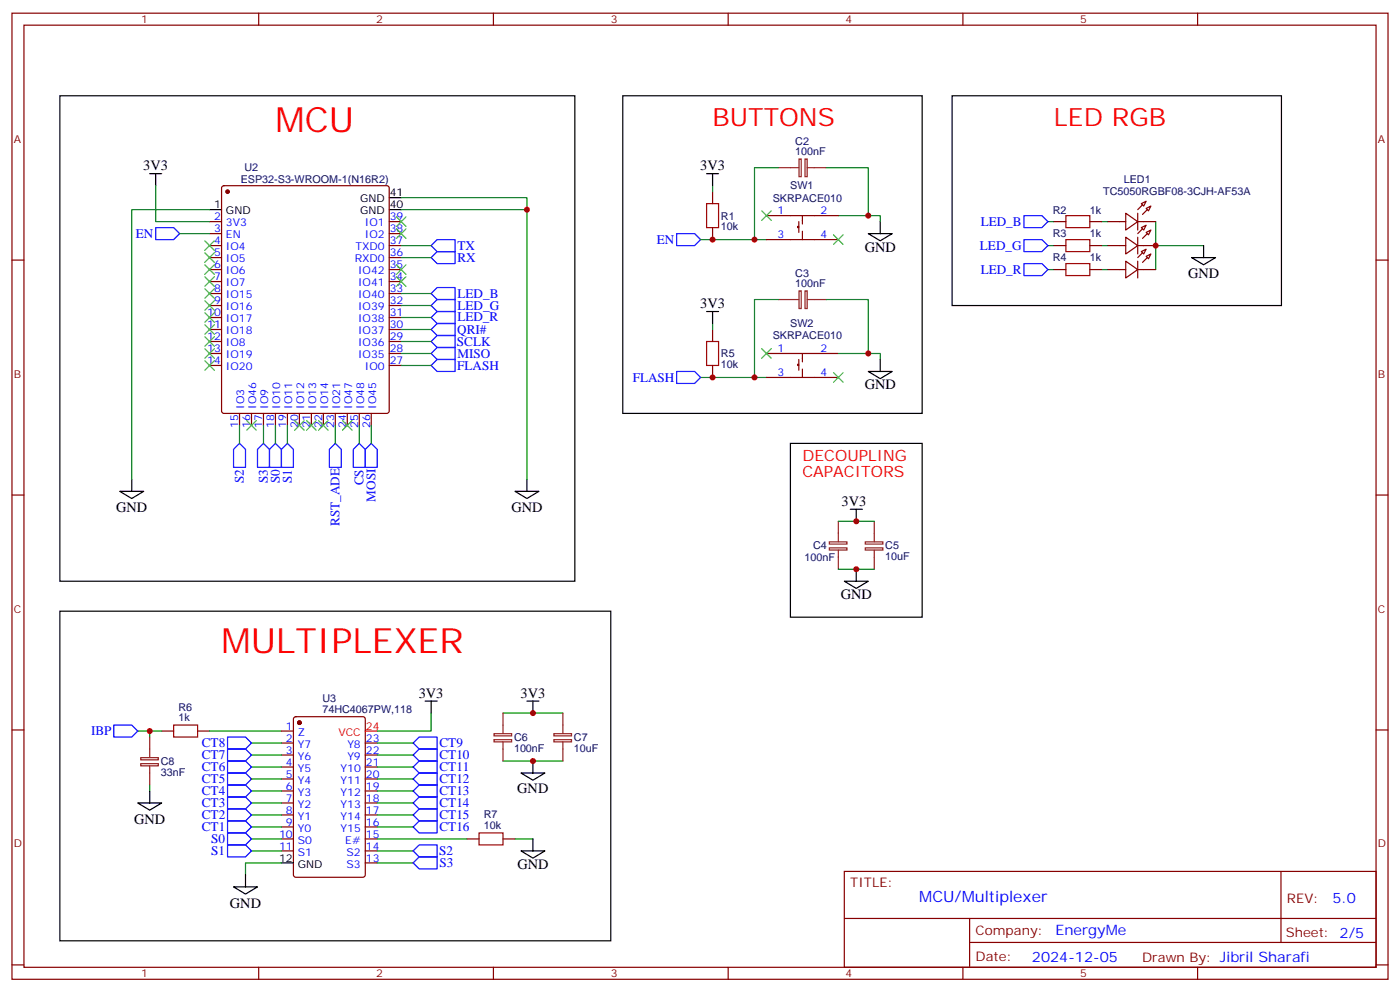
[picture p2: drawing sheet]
<svg xmlns="http://www.w3.org/2000/svg" width="412mm" height="292mm" viewBox="0 0 412 292" stroke-linecap="round" stroke-linejoin="round" font-family="sans-serif">
<g fill="none" stroke="#000" stroke-width=".35">
<path d="M17.6 28.2h151.7v142.9h-151.7zM183.4 28.2h88.2v93.5h-88.2zM280.5 28.2h97v61.7h-97zM44.1 51.1h3.5M45.9 51.1v3.5M114.7 58.2h3.5M208.1 51.1h3.6M209.9 51.1v3.5M61.7 61.7h3.6M114.7 61.7h3.5M255.8 68.8h7l-3.5 2.1zM259.3 65.2v3.6"/>
<path d="M351 75.8h7.1l-3.6 2.1zM354.5 72.3v3.5M208.1 91.7h3.6M209.9 91.7v3.5M255.8 109.3h7l-3.5 2.1zM259.3 105.8v3.5M232.8 130.5h38.8v51.1h-38.8zM35.3 144.6h7l-3.5 2.1zM38.8 141.1v3.5M151.7 144.6h7l-3.5 2.1zM155.2 141.1v3.5M250.5 149.9h3.5"/>
<path d="M252.2 149.9v3.5M17.6 179.9h162.3v97h-162.3zM248.7 171.1h7.1l-3.6 2.1zM252.2 167.5v3.6M125.2 206.3h3.6M127 206.3v3.6M155.2 206.3h3.5M157 206.3v3.6M40.6 236.3h7l-3.5 2.1zM44.1 232.8v3.5M153.5 227.5h7l-3.5 2.1zM157 224v3.5"/>
<path d="M72.3 257.5v3.5M82.9 254h3.5M153.5 250.4h7l-3.5 2.2zM157 246.9v3.5M68.8 261h7l-3.5 2.1z"/>
</g>
<g fill="none" stroke="#00f" stroke-width=".35">
<path d="M45.9 67h5.3l1.7 1.8-1.7 1.7h-5.3zM127 72.3l1.8-1.8h5.3v3.5h-5.3zM127 75.8l1.8-1.8h5.3v3.6h-5.3zM199.3 68.8h5.3l1.8 1.7-1.8 1.8h-5.3zM301.6 63.5h5.3l1.8 1.7-1.8 1.8h-5.3zM301.6 70.5h5.3l1.8 1.8-1.8 1.7h-5.3zM301.6 77.6h5.3l1.8 1.7-1.8 1.8h-5.3zM127 97l1.8-1.8h5.3v3.5h-5.3zM127 86.4l1.8-1.8h5.3v3.6h-5.3zM127 89.9l1.8-1.7h5.3v3.5h-5.3zM127 93.5l1.8-1.8h5.3v3.5h-5.3zM127 107.6l1.8-1.8h5.3v3.5h-5.3z"/>
<path d="M127 100.5l1.8-1.8h5.3v3.6h-5.3zM127 104l1.8-1.7h5.3v3.5h-5.3zM199.3 109.3h5.3l1.8 1.8-1.8 1.8h-5.3zM70.6 130.5l1.7 1.8v5.2h-3.5v-5.2zM77.6 130.5l1.8 1.8v5.2h-3.6v-5.2zM81.1 130.5l1.8 1.8v5.2h-3.5v-5.2zM84.7 130.5l1.7 1.8v5.2h-3.5v-5.2zM98.8 130.5l1.7 1.8v5.2h-3.5v-5.2zM104.1 132.3l1.7-1.8 1.8 1.8v5.2h-3.5zM109.4 130.5l1.7 1.8v5.2h-3.5v-5.2zM33.5 213.4h5.3l1.8 1.8-1.8 1.7h-5.3zM67 216.9h5.3l1.8 1.8-1.8 1.8h-5.3z"/>
<path d="M121.7 218.7l1.8-1.8h5.3v3.6h-5.3zM67 227.5h5.3l1.8 1.8-1.8 1.7h-5.3zM67 231h5.3l1.8 1.8-1.8 1.8h-5.3zM67 234.6h5.3l1.8 1.7-1.8 1.8h-5.3zM67 238.1h5.3l1.8 1.8-1.8 1.7h-5.3zM67 224h5.3l1.8 1.7-1.8 1.8h-5.3zM67 220.5h5.3l1.8 1.7-1.8 1.8h-5.3zM121.7 239.9l1.8-1.8h5.3v3.5h-5.3zM121.7 236.3l1.8-1.7h5.3v3.5h-5.3zM121.7 232.8l1.8-1.8h5.3v3.6h-5.3zM121.7 229.3l1.8-1.8h5.3v3.5h-5.3zM121.7 225.7l1.8-1.7h5.3v3.5h-5.3z"/>
<path d="M121.7 222.2l1.8-1.7h5.3v3.5h-5.3zM67 241.6h5.3l1.8 1.8-1.8 1.7h-5.3zM67 248.7h5.3l1.8 1.7-1.8 1.8h-5.3zM67 245.1h5.3l1.8 1.8-1.8 1.8h-5.3zM121.7 254l1.8-1.8h5.3v3.5h-5.3zM121.7 250.4l1.8-1.7h5.3v3.5h-5.3zM121.7 243.4l1.8-1.8h5.3v3.5h-5.3z"/>
</g>
<g fill="none" stroke="#870000" stroke-width=".35">
<path d="M3.5 3.9h405.4v284.3h-405.4zM7.1 7.4h398.2v277.3h-398.2zM76.2 3.9v3.5M145.3 3.9v3.5M214.5 3.9v3.5M283.6 3.9v3.5M352.8 3.9v3.5M65.5 54.9l.5-.3h47.9l.5 .3 .3 .5v65.6l-.3 .5-.5 .2h-47.9l-.5-.3-.2-.4v-65.6zM209.9 56.4v3.5M336.2 59.9l1.4-.7-.7 1.4zM3.5 76.6h3.6M61.7 65.2h3.6"/>
<path d="M61.7 68.8h3.6M61.7 72.3h3.6M61.7 75.8h3.6M61.7 79.3h3.6M114.7 65.2h3.5M114.7 68.8h3.5M114.7 72.3h3.5M114.7 75.8h3.5M114.7 79.3h3.5M209.9 67v3.5M225.8 63.5h21.1M225.8 70.5h21.1"/>
<path d="M235.3 66.6h-.4v.4h.4M235.3 65.2v3.2M236.4 63.5v2.4M236.4 68.1v2.4M310.4 65.2h3.6M310.4 72.3h3.6M310.4 79.3h3.6M321 65.2h3.6M321 72.3h3.6M321 79.3h3.6M326.3 65.2h5.3M326.3 72.3h5.3"/>
<path d="M326.3 79.3h5.3M331.6 76.9l3.5 2.4-3.5 2.5zM331.6 62.8l3.5 2.4-3.5 2.5zM331.6 69.8l3.5 2.5-3.5 2.5zM335.1 65.2h5.3M335.1 72.3h5.3M335.1 79.3h5.3M335.1 62.8v4.9M335.1 69.8v5M335.1 76.9v4.9M336.2 74l1.4-.7-.7 1.5zM336.2 67l1.4-.7-.7 1.4z"/>
<path d="M337.6 75.5l1.4-.7-.7 1.4zM337.6 61.3l1.4-.7-.7 1.5zM337.6 68.4l1.4-.7-.7 1.4zM405.3 76.6h3.6M61.7 82.9h3.6M61.7 86.4h3.6M61.7 89.9h3.6M61.7 93.5h3.6M61.7 97h3.6M114.7 82.9h3.5M114.7 86.4h3.5M114.7 89.9h3.5"/>
<path d="M114.7 93.5h3.5M114.7 97h3.5M209.9 97v3.5M61.7 100.5h3.6M61.7 104h3.6M61.7 107.6h3.6M114.7 100.5h3.5M114.7 104h3.5M114.7 107.6h3.5M209.9 107.6v3.5M225.8 104h21.1M225.8 111.1h21.1"/>
<path d="M235.3 107.2h-.4v.4h.4M235.3 105.8v3.2M236.4 104v2.5M236.4 108.6v2.5M70.6 121.7v3.5M74.1 121.7v3.5M77.6 121.7v3.5M81.1 121.7v3.5M84.7 121.7v3.5M88.2 121.7v3.5M91.7 121.7v3.5M95.2 121.7v3.5"/>
<path d="M98.8 121.7v3.5M102.3 121.7v3.5M105.8 121.7v3.5M109.4 121.7v3.5M3.5 145.7h3.6M405.3 145.7h3.6M3.5 214.8h3.6M47.6 215.2h3.6M58.2 215.2h3.5M82.9 215.2h3.5M82.9 218.7h3.5M86.7 211.1l.4-.2h19.8l.6 .5 .1 46.1-.5 .6-20 .1-.6-.5-.1-46.1z"/>
<path d="M107.6 218.7h3.5M405.3 214.8h3.6M82.9 222.2h3.5M82.9 225.7h3.5M82.9 229.3h3.5M82.9 232.8h3.5M82.9 236.3h3.5M82.9 239.9h3.5M107.6 222.2h3.5M107.6 225.7h3.5M107.6 229.3h3.5M107.6 232.8h3.5"/>
<path d="M107.6 236.3h3.5M107.6 239.9h3.5M82.9 246.9h3.5M82.9 243.4h3.5M82.9 250.4h3.5M107.6 246.9h3.5M107.6 243.4h3.5M107.6 250.4h3.5M107.6 254h3.5M137.6 246.9h3.5M148.2 246.9h3.5M248.7 256.5h156.6v28.2h-156.6z"/>
<path d="M377.3 256.5v20.9M248.7 270.3h156.5M285.6 277.4h119.6M285.6 270.3v14.1M3.5 284h3.6M76.2 284.7v3.5M145.3 284.7v3.5M214.5 284.7v3.5M283.6 284.7v3.5M352.8 284.7v3.5M405.3 284h3.6"/>
</g>
<g fill="#870000" stroke="#870000" stroke-width=".35">
<path d="M336.5 77.2l1.5-1.4z"/>
<path d="M335.1 75.8l1.4-1.4z"/>
<path d="M336.5 63.1l1.5-1.4z"/>
<path d="M335.1 61.7l1.4-1.4z"/>
<path d="M335.1 68.8l1.4-1.5z"/>
<path d="M336.5 70.2l1.5-1.4z"/>
<circle cx="67" cy="56.4" r=".53"/>
<circle cx="88.2" cy="212.7" r=".53"/>
</g>
<g fill="none" stroke="#008700" stroke-width=".35">
<path d="M45.9 54.6v10.6h15.8M118.2 58.2h37v3.5M209.9 54.6v1.8M229.3 49.4h-7.1v21.1M243.4 49.4h12.4v14.1M52.9 68.8h8.8M61.7 61.7h-22.9v79.4M118.2 61.7h37v79.4M118.2 72.3h8.8M118.2 75.8h8.8M206.4 70.5h19.4M246.9 63.5h12.4v1.7"/>
<path d="M308.7 79.3h1.7M308.7 65.2h1.7M308.7 72.3h1.7M324.6 79.3h1.7M324.6 65.2h1.7M324.6 72.3h1.7M340.4 72.3h14.1M340.4 65.2v14.1M118.2 97h8.8M118.2 93.5h8.8M118.2 86.4h8.8M118.2 89.9h8.8"/>
<path d="M209.9 95.2v1.8M229.3 88.2h-7.1v22.9M243.4 88.2h12.4v15.8M118.2 107.6h8.8M118.2 104h8.8M118.2 100.5h8.8M206.4 111.1h19.4M246.9 104h12.4v1.8M70.6 125.2v5.3M77.6 125.2v5.3M81.1 125.2v5.3M84.7 125.2v5.3"/>
<path d="M98.8 125.2v5.3M105.8 125.2v5.3M109.4 125.2v5.3M246.9 153.4h10.6M246.9 167.5h10.6M40.6 215.2h7M44.1 215.2v1.7M61.7 215.2h21.2M74.1 218.7h8.8M111.1 218.7h10.6M127 209.9v5.3h-15.9M148.2 209.9h17.6"/>
<path d="M44.1 231v1.8M74.1 222.2h8.8M74.1 225.7h8.8M74.1 229.3h8.8M74.1 232.8h8.8M74.1 236.3h8.8M74.1 239.9h8.8M111.1 222.2h10.6M111.1 225.7h10.6M111.1 229.3h10.6M111.1 232.8h10.6M111.1 236.3h10.6"/>
<path d="M111.1 239.9h10.6M148.2 224h17.6M74.1 243.4h8.8M74.1 250.4h8.8M74.1 246.9h8.8M82.9 254h-10.6v3.5M111.1 243.4h10.6M111.1 254h10.6M111.1 250.4h10.6M111.1 246.9h26.5M151.7 246.9h5.3"/>
</g>
<g fill="none" stroke="#3c3" stroke-width=".35">
<path d="M60.3 77.9l2.8 2.9M60.3 74.4l2.8 2.8M60.3 70.9l2.8 2.8M63.1 77.9l-2.8 2.9M63.1 74.4l-2.8 2.8M63.1 70.9l-2.8 2.8M116.8 77.9l2.8 2.9M116.8 63.8l2.8 2.8M116.8 67.3l2.8 2.9M119.6 77.9l-2.8 2.9M119.6 63.8l-2.8 2.8M119.6 67.3l-2.8 2.9"/>
<path d="M224.4 62.1l2.8 2.8M227.2 62.1l-2.8 2.8M245.5 69.1l2.9 2.8M248.4 69.1l-2.9 2.8M60.3 92l2.8 2.9M60.3 85l2.8 2.8M60.3 81.5l2.8 2.8M60.3 95.6l2.8 2.8M60.3 88.5l2.8 2.8M60.3 99.1l2.8 2.8M63.1 92l-2.8 2.9M63.1 85l-2.8 2.8"/>
<path d="M63.1 81.5l-2.8 2.8M63.1 95.6l-2.8 2.8M63.1 88.5l-2.8 2.8M63.1 99.1l-2.8 2.8M116.8 81.5l2.8 2.8M119.6 81.5l-2.8 2.8M60.3 102.6l2.8 2.8M60.3 106.2l2.8 2.8M63.1 102.6l-2.8 2.8M63.1 106.2l-2.8 2.8M224.4 102.6l2.8 2.8M227.2 102.6l-2.8 2.8"/>
<path d="M245.5 109.7l2.9 2.8M248.4 109.7l-2.9 2.8M72.7 123.8l2.8 2.8M75.5 123.8l-2.8 2.8M86.8 123.8l2.8 2.8M89.6 123.8l-2.8 2.8M90.3 123.8l2.8 2.8M93.1 123.8l-2.8 2.8M93.8 123.8l2.9 2.8M96.7 123.8l-2.9 2.8M100.9 123.8l2.8 2.8M103.7 123.8l-2.8 2.8"/>
</g>
<g fill="none" stroke="#8c2424" stroke-width=".35">
<path d="M229.3 49.4h6M235.4 46.8h.6v5.2h-.6zM237.1 46.8h.7v5.2h-.7zM237.8 49.4h5.6M229.3 88.2h6M235.4 85.6h.6v5.2h-.6zM237.1 85.6h.7v5.2h-.7zM237.8 88.2h5.6M244.3 159.5h5.2v.6h-5.2zM246.9 153.4v6M254.9 159.5h5.2v.6h-5.2zM257.5 153.4v6"/>
<path d="M244.3 161.3h5.2v.6h-5.2zM246.9 161.9v5.6M254.9 161.3h5.2v.6h-5.2zM257.5 161.9v5.6M44.1 216.9v6M145.5 215.9h5.2v.7h-5.2zM145.5 217.7h5.2v.6h-5.2zM148.2 209.9v6M148.2 218.3v5.7M163.2 215.9h5.1v.7h-5.1zM163.2 217.7h5.1v.6h-5.1zM165.8 209.9v6"/>
<path d="M165.8 218.3v5.7M41.5 223h5.1v.6h-5.1zM41.5 224.8h5.1v.6h-5.1zM44.1 225.4v5.6"/>
</g>
<path d="M208.1 59.9h3.6v7.1h-3.6zM314 63.5h7v3.5h-7zM314 70.5h7v3.5h-7zM314 77.6h7v3.5h-7zM208.1 100.5h3.6v7.1h-3.6zM51.2 213.4h7v3.5h-7zM141.1 245.1h7.1v3.6h-7.1z" fill="none" stroke="#a10000" stroke-width=".35"/>
<path d="M107.6 215.2h3.5" fill="none" stroke="#f00" stroke-width=".35"/>
<g fill="#c00">
<circle cx="209.9" cy="70.5" r=".88"/>
<circle cx="209.9" cy="111.1" r=".88"/>
<circle cx="222.3" cy="70.5" r=".88"/>
<circle cx="255.8" cy="63.5" r=".88"/>
<circle cx="255.8" cy="104" r=".88"/>
<circle cx="222.3" cy="111.1" r=".88"/>
<circle cx="252.2" cy="153.4" r=".88"/>
<circle cx="252.2" cy="167.5" r=".88"/>
<circle cx="340.4" cy="72.3" r=".88"/>
<circle cx="157" cy="224" r=".88"/>
<circle cx="157" cy="209.9" r=".88"/>
<circle cx="44.1" cy="215.2" r=".88"/>
<circle cx="155.2" cy="61.7" r=".88"/>
</g>
<g font-size="10.2" fill="#f00">
<text x="81.1" y="38.8">MCU</text>
<text x="65.3" y="192.2">MULTIPLEXER</text>
</g>
<g font-size="7.4" fill="#f00">
<text x="209.9" y="37">BUTTONS</text>
<text x="310.4" y="37">LED RGB</text>
</g>
<g font-size="4.6" fill="#f00">
<text x="236.4" y="135.8">DECOUPLING</text>
<text x="236.4" y="140.4">CAPACITORS</text>
</g>
<text font-size="4.6" fill="#00f" x="270.8" y="265.5">MCU/Multiplexer</text>
<g font-size="4.2">
<text x="42.2" y="49.9">3V3</text>
<text x="206.3" y="50.1">3V3</text>
<text x="254.7" y="74">GND</text>
<text x="350" y="81.9">GND</text>
<text x="206.3" y="90.6">3V3</text>
<text x="254.7" y="114.6">GND</text>
<text x="247.9" y="148.8">3V3</text>
<text x="34.2" y="150.7">GND</text>
<text x="150.6" y="150.7">GND</text>
<text x="247.6" y="176.4">GND</text>
<text x="123.4" y="205.3">3V3</text>
<text x="153.3" y="205.3">3V3</text>
<text x="152.4" y="233.5">GND</text>
<text x="39.5" y="242.4">GND</text>
<text x="152.4" y="255.7">GND</text>
<text x="67.7" y="267.1">GND</text>
</g>
<g font-size="4.2" fill="#00f">
<text x="392.5" y="265.7">5.0</text>
<text x="310.9" y="275.3">EnergyMe</text>
<text x="304" y="283.1">2024-12-05</text>
</g>
<g font-size="3.9" fill="#00f">
<text x="40" y="70">EN</text>
<text x="193.5" y="71.8">EN</text>
<text x="288.9" y="66.5">LED_B</text>
<text x="134.8" y="73.6">TX</text>
<text x="134.8" y="77.1">RX</text>
<text x="288.7" y="73.5">LED_G</text>
<text x="288.9" y="80.6">LED_R</text>
<text x="134.8" y="87.6">LED_B</text>
<text x="134.7" y="94.6">LED_R</text>
<text x="134.8" y="91.1">LED_G</text>
<text x="134.6" y="101.9">SCLK</text>
<text x="134.7" y="98.3">QRI#</text>
<text x="134.7" y="105.4">MISO</text>
<text x="134.7" y="108.8">FLASH</text>
<text x="186.4" y="112.4">FLASH</text>
<text x="71.8" y="142.2" transform="rotate(-90 71.8 142.2)">S2</text>
<text x="78.9" y="142.2" transform="rotate(-90 78.9 142.2)">S3</text>
<text x="82.4" y="142.2" transform="rotate(-90 82.4 142.2)">S0</text>
<text x="85.9" y="142.2" transform="rotate(-90 85.9 142.2)">S1</text>
<text x="107.1" y="142.9" transform="rotate(-90 107.1 142.9)">CS</text>
<text x="110.6" y="147.7" transform="rotate(-90 110.6 147.7)">MOSI</text>
<text x="100" y="154.8" transform="rotate(-90 100 154.8)">RST_ADE</text>
<text x="26.8" y="216.4">IBP</text>
<text x="59.5" y="220">CT8</text>
<text x="129.5" y="219.9">CT9</text>
<text x="59.5" y="227">CT6</text>
<text x="59.5" y="223.5">CT7</text>
<text x="129.5" y="227">CT11</text>
<text x="129.5" y="223.5">CT10</text>
<text x="59.5" y="230.5">CT5</text>
<text x="129.5" y="230.5">CT12</text>
<text x="59.5" y="234.1">CT4</text>
<text x="59.5" y="237.6">CT3</text>
<text x="129.5" y="237.6">CT14</text>
<text x="129.5" y="234.1">CT13</text>
<text x="59.5" y="241.1">CT2</text>
<text x="59.5" y="244.7">CT1</text>
<text x="129.5" y="244.6">CT16</text>
<text x="129.5" y="241.1">CT15</text>
<text x="62.2" y="251.7">S1</text>
<text x="62.2" y="248.2">S0</text>
<text x="129.4" y="251.7">S2</text>
<text x="129.5" y="255.2">S3</text>
</g>
<g font-size="3.9" fill="#800">
<text x="250.5" y="261.1">TITLE:</text>
<text x="379.1" y="265.7">REV:</text>
<text x="287.4" y="275.3">Company:</text>
<text x="378.7" y="275.9">Sheet: 2/5</text>
<text x="287.4" y="282.9">Date:</text>
<text x="336.4" y="283">Drawn By: Jibril Sharafi</text>
</g>
<g font-size="3.2" fill="#800">
<text x="41.6" y="6.9">1</text>
<text x="110.8" y="6.9">2</text>
<text x="179.9" y="6.9">3</text>
<text x="249.1" y="6.9">4</text>
<text x="318.2" y="6.9">5</text>
<text x="4.1" y="42">A</text>
<text x="405.9" y="42">A</text>
<text x="4.1" y="111.1">B</text>
<text x="405.9" y="111.1">B</text>
<text x="4.1" y="180.3">C</text>
<text x="405.9" y="180.3">C</text>
<text x="4.1" y="249.4">D</text>
<text x="405.9" y="249.4">D</text>
<text x="41.6" y="287.7">1</text>
<text x="110.8" y="287.7">2</text>
<text x="179.9" y="287.7">3</text>
<text x="249.1" y="287.7">4</text>
<text x="318.2" y="287.7">5</text>
</g>
<g font-size="3.2" fill="#000080">
<text x="234.3" y="45.8">100nF</text>
<text x="234.3" y="42.6">C2</text>
<text x="70.9" y="54">ESP32-S3-WROOM-1(N16R2)</text>
<text x="72" y="50.5">U2</text>
<text x="331" y="54">LED1</text>
<text x="227.6" y="59.3">SKRPACE010</text>
<text x="232.8" y="55.6">SW1</text>
<text x="325" y="57.5">TC5050RGBF08-3CJH-AF53A</text>
<text x="212.4" y="64.6">R1</text>
<text x="310.1" y="62.8">R2</text>
<text x="321" y="62.8">1k</text>
<text x="212.4" y="67.8">10k</text>
<text x="310.1" y="69.9">R3</text>
<text x="321" y="69.9">1k</text>
<text x="310.1" y="76.9">R4</text>
<text x="321" y="77">1k</text>
<text x="234.3" y="81.4">C3</text>
<text x="234.3" y="84.6">100nF</text>
<text x="227.6" y="99.9">SKRPACE010</text>
<text x="232.8" y="96.2">SW2</text>
<text x="212.4" y="105.2">R5</text>
<text x="212.4" y="108.3">10k</text>
<text x="239.5" y="161.6">C4</text>
<text x="260.8" y="161.6">C5</text>
<text x="237" y="165.1">100nF</text>
<text x="260.8" y="164.8">10uF</text>
<text x="52.6" y="209.1">R6</text>
<text x="95" y="209.9">74HC4067PW,118</text>
<text x="95" y="206.6">U3</text>
<text x="52.6" y="212.3">1k</text>
<text x="151.4" y="221.3">100nF</text>
<text x="151.4" y="218.1">C6</text>
<text x="169.1" y="221.3">10uF</text>
<text x="169.1" y="218.1">C7</text>
<text x="47.3" y="225.2">C8</text>
<text x="47.3" y="228.3">33nF</text>
<text x="142.5" y="244.1">10k</text>
<text x="142.5" y="240.9">R7</text>
</g>
<g font-size="3.2">
<text x="106.1" y="59.6">GND</text>
<text x="114.8" y="57.8">41</text>
<text x="63.1" y="61.3">1</text>
<text x="66.6" y="63.1">GND</text>
<text x="106.1" y="63.1">GND</text>
<text x="114.8" y="61.3">40</text>
<text x="82.2" y="253.6">12</text>
<text x="87.7" y="255.4">GND</text>
</g>
<g font-size="3.2" fill="#00f">
<text x="63.1" y="64.9">2</text>
<text x="114.8" y="64.9">39</text>
<text x="229.1" y="63.1">1</text>
<text x="241.7" y="63.1">2</text>
<text x="63.1" y="71.9">4</text>
<text x="63.1" y="68.4">3</text>
<text x="66.6" y="70.2">EN</text>
<text x="66.6" y="66.6">3V3</text>
<text x="107.5" y="66.6">IO1</text>
<text x="107.5" y="70.2">IO2</text>
<text x="114.8" y="68.4">38</text>
<text x="114.8" y="71.9">37</text>
<text x="229.1" y="70.2">3</text>
<text x="241.7" y="70.2">4</text>
<text x="63.1" y="75.5">5</text>
<text x="66.6" y="77.2">IO5</text>
<text x="66.6" y="73.7">IO4</text>
<text x="104.5" y="77.2">RXD0</text>
<text x="104.8" y="73.7">TXD0</text>
<text x="114.8" y="75.5">36</text>
<text x="63.1" y="82.5">7</text>
<text x="63.1" y="79">6</text>
<text x="66.6" y="80.8">IO6</text>
<text x="105.5" y="80.8">IO42</text>
<text x="114.8" y="79">35</text>
<text x="114.8" y="82.5">34</text>
<text x="63.1" y="89.6">9</text>
<text x="63.1" y="86">8</text>
<text x="66.6" y="87.8">IO15</text>
<text x="66.6" y="84.3">IO7</text>
<text x="105.5" y="84.3">IO41</text>
<text x="105.5" y="87.8">IO40</text>
<text x="114.8" y="86">33</text>
<text x="114.8" y="89.6">32</text>
<text x="61.1" y="93.1">10</text>
<text x="66.6" y="94.9">IO17</text>
<text x="66.6" y="91.3">IO16</text>
<text x="105.5" y="91.3">IO39</text>
<text x="105.5" y="94.9">IO38</text>
<text x="114.8" y="93.1">31</text>
<text x="61.1" y="100.2">12</text>
<text x="61.1" y="96.6">11</text>
<text x="66.6" y="101.9">IO8</text>
<text x="66.6" y="98.4">IO18</text>
<text x="105.5" y="98.4">IO37</text>
<text x="105.5" y="101.9">IO36</text>
<text x="114.8" y="96.6">30</text>
<text x="114.8" y="100.2">29</text>
<text x="61.1" y="107.2">14</text>
<text x="61.1" y="103.7">13</text>
<text x="66.6" y="105.4">IO19</text>
<text x="105.5" y="105.4">IO35</text>
<text x="114.8" y="103.7">28</text>
<text x="114.8" y="107.2">27</text>
<text x="229.1" y="103.7">1</text>
<text x="241.7" y="103.7">2</text>
<text x="66.6" y="109">IO20</text>
<text x="107.5" y="109">IO0</text>
<text x="229.1" y="110.7">3</text>
<text x="241.7" y="110.7">4</text>
<text x="70.2" y="125.9" transform="rotate(-90 70.2 125.9)">15</text>
<text x="72" y="120.4" transform="rotate(-90 72 120.4)">IO3</text>
<text x="73.7" y="125.9" transform="rotate(-90 73.7 125.9)">16</text>
<text x="75.5" y="120.4" transform="rotate(-90 75.5 120.4)">IO46</text>
<text x="77.3" y="125.9" transform="rotate(-90 77.3 125.9)">17</text>
<text x="79" y="120.4" transform="rotate(-90 79 120.4)">IO9</text>
<text x="80.8" y="125.9" transform="rotate(-90 80.8 125.9)">18</text>
<text x="82.5" y="120.4" transform="rotate(-90 82.5 120.4)">IO10</text>
<text x="84.3" y="125.9" transform="rotate(-90 84.3 125.9)">19</text>
<text x="86.1" y="120.4" transform="rotate(-90 86.1 120.4)">IO11</text>
<text x="87.8" y="125.9" transform="rotate(-90 87.8 125.9)">20</text>
<text x="89.6" y="120.4" transform="rotate(-90 89.6 120.4)">IO12</text>
<text x="91.4" y="125.9" transform="rotate(-90 91.4 125.9)">21</text>
<text x="93.1" y="120.4" transform="rotate(-90 93.1 120.4)">IO13</text>
<text x="94.9" y="125.9" transform="rotate(-90 94.9 125.9)">22</text>
<text x="96.7" y="120.4" transform="rotate(-90 96.7 120.4)">IO14</text>
<text x="98.4" y="125.9" transform="rotate(-90 98.4 125.9)">23</text>
<text x="100.2" y="120.4" transform="rotate(-90 100.2 120.4)">IO21</text>
<text x="102" y="125.9" transform="rotate(-90 102 125.9)">24</text>
<text x="103.7" y="120.4" transform="rotate(-90 103.7 120.4)">IO47</text>
<text x="105.5" y="125.9" transform="rotate(-90 105.5 125.9)">25</text>
<text x="107.2" y="120.4" transform="rotate(-90 107.2 120.4)">IO48</text>
<text x="109" y="125.9" transform="rotate(-90 109 125.9)">26</text>
<text x="110.8" y="120.4" transform="rotate(-90 110.8 120.4)">IO45</text>
<text x="84.2" y="214.8">1</text>
<text x="84.2" y="218.3">2</text>
<text x="84.2" y="221.9">3</text>
<text x="87.7" y="216.6">Z</text>
<text x="87.7" y="220.1">Y7</text>
<text x="102.3" y="220.1">Y8</text>
<text x="107.8" y="221.9">22</text>
<text x="107.8" y="218.3">23</text>
<text x="84.2" y="225.4">4</text>
<text x="87.7" y="223.6">Y6</text>
<text x="87.7" y="227.2">Y5</text>
<text x="100.3" y="227.2">Y10</text>
<text x="102.3" y="223.6">Y9</text>
<text x="107.8" y="225.4">21</text>
<text x="84.2" y="228.9">5</text>
<text x="84.2" y="232.4">6</text>
<text x="87.7" y="230.7">Y4</text>
<text x="100.3" y="230.7">Y11</text>
<text x="107.8" y="232.4">19</text>
<text x="107.8" y="228.9">20</text>
<text x="84.2" y="236">7</text>
<text x="84.2" y="239.5">8</text>
<text x="87.7" y="234.2">Y3</text>
<text x="87.7" y="237.7">Y2</text>
<text x="100.3" y="237.7">Y13</text>
<text x="100.3" y="234.2">Y12</text>
<text x="107.8" y="239.5">17</text>
<text x="107.8" y="236">18</text>
<text x="84.2" y="243">9</text>
<text x="87.7" y="241.3">Y1</text>
<text x="87.7" y="244.8">Y0</text>
<text x="100.3" y="244.8">Y15</text>
<text x="100.3" y="241.3">Y14</text>
<text x="107.8" y="243">16</text>
<text x="82.2" y="246.6">10</text>
<text x="82.2" y="250.1">11</text>
<text x="87.7" y="248.3">S0</text>
<text x="87.7" y="251.8">S1</text>
<text x="101.7" y="248.3">E#</text>
<text x="102.1" y="251.8">S2</text>
<text x="107.8" y="250.1">14</text>
<text x="107.8" y="246.6">15</text>
<text x="102.1" y="255.4">S3</text>
<text x="107.8" y="253.6">13</text>
</g>
<g font-size="3.2" fill="#f00">
<text x="107.8" y="214.8">24</text>
<text x="99.7" y="216.6">VCC</text>
</g>
</svg>
